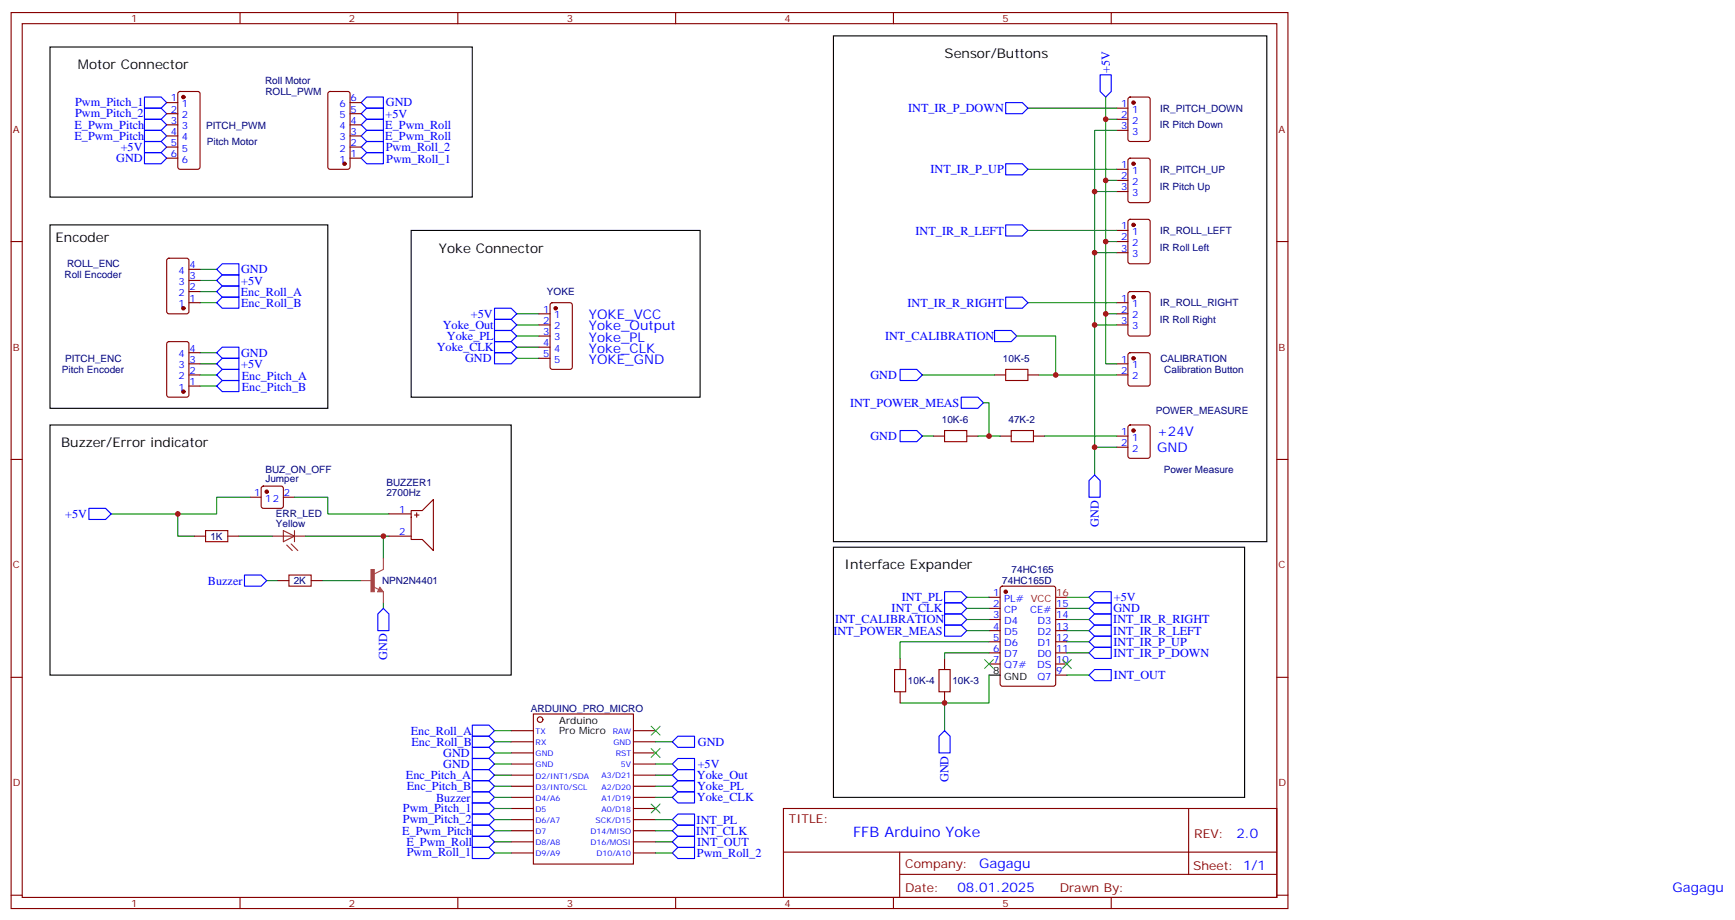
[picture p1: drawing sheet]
<svg xmlns="http://www.w3.org/2000/svg" width="551mm" height="292mm" viewBox="0 0 551 292" stroke-linecap="round" stroke-linejoin="round" font-family="sans-serif">
<g fill="none" stroke="#870000" stroke-width=".35">
<path d="M3.5 4h405.4v284.3h-405.4zM7.1 7.5h398.2v277.3h-398.2zM76.2 4v3.5M145.3 4v3.5M214.5 4v3.5M283.6 4v3.5M352.8 4v3.5M52.9 39.6h3.5M52.9 36.1h3.5M52.9 32.6h3.5M56.7 29.2l.4-.2h5.7l.6 .5 .1 23.5-.5 .7h-5.9l-.6-.4-.1-23.6zM104.3 29.2l.5-.2h5.6l.7 .5v23.5l-.4 .7h-5.9l-.7-.4v-23.6z"/>
<path d="M111.1 39.6h3.6M111.1 36.1h3.6M111.1 32.6h3.6M354.5 34.3h3.6M354.5 37.9h3.6M358.3 31l.5-.2h5.6l.7 .4v13l-.4 .7h-5.9l-.7-.5v-12.9zM52.9 50.2h3.5M52.9 46.7h3.5M52.9 43.1h3.5M111.1 50.2h3.6M111.1 46.7h3.6M111.1 43.1h3.6"/>
<path d="M354.5 41.4h3.6M354.5 53.7h3.6M354.5 57.3h3.6M358.3 50.4l.5-.2h5.6l.7 .4v13l-.4 .7h-5.9l-.7-.5v-12.9zM3.5 76.7h3.6M354.5 76.7h3.6M354.5 60.8h3.6M354.5 73.1h3.6M358.3 69.8l.5-.2h5.6l.7 .4v13l-.4 .7h-5.9l-.7-.4v-13zM405.3 76.7h3.6M53.2 82.2l.4-.2h5.7l.6 .4 .1 16.5-.5 .6-5.9 .1-.6-.5-.1-16.4zM60 96.1h3.5"/>
<path d="M60 92.5h3.5M60 89h3.5M60 85.5h3.5M171.1 99.6h3.5M174.9 96.3l.4-.2h5.7l.6 .4 .1 20-.5 .7h-5.9l-.6-.4-.1-20zM354.5 96.1h3.6M354.5 80.2h3.6M354.5 99.6h3.6M358.3 92.7l.5-.2h5.6l.7 .5v12.9l-.4 .7h-5.9l-.7-.4v-13zM53.2 108.6l.4-.2h5.7l.6 .4 .1 16.5-.5 .7h-5.9l-.6-.4-.1-16.5zM60 119h3.5M60 115.5h3.5"/>
<path d="M60 111.9h3.5M171.1 103.1h3.5M171.1 106.6h3.5M171.1 110.2h3.5M171.1 113.7h3.5M315.7 119h3.6M326.3 119h3.5M354.5 119h3.6M354.5 115.5h3.6M354.5 103.1h3.6M358.3 112.1l.5-.2h5.6l.7 .5v9.4l-.4 .7h-5.9l-.7-.4v-9.5zM60 122.5h3.5"/>
<path d="M296.3 138.4h3.6M306.9 138.4h3.5M317.5 138.4h3.5M328.1 138.4h3.5M354.5 138.4h3.6M358.3 135.1l.5-.2h5.6l.7 .4v9.4l-.4 .7-5.9 .1-.7-.5v-9.4zM3.5 145.8h3.6M79.4 157.8h3.5M83.1 154.5l.5-.2h5.7l.5 .2 .2 .5v5.6l-.3 .5-.4 .2h-5.7l-.5-.2-.2-.5v-5.6zM90 157.8h3.5M354.5 141.9h3.6M405.3 145.8h3.6"/>
<path d="M61.7 170.1h3.6M72.3 170.1h3.5M123.5 163.1h7M123.5 170.1h7M130.5 162h3.6l3.5-3.5v16.2l-3.5-3.5h-3.6zM131.6 163.4h1.4M132.3 162.7v1.4M88.2 184.3h3.5M98.8 184.3h3.5M314 189.5h3.5M314 193.1h3.5M314 196.6h3.5"/>
<path d="M317.7 186.2l.5-.2h16.2l.7 .5v30.6l-.4 .6-16.5 .1-.6-.5-.1-30.6zM335.1 193.1h3.6M335.1 196.6h3.6M3.5 214.9h3.6M285.8 209v3.5M285.8 219.5v3.6M299.9 209v3.5M299.9 219.5v3.6M314 200.1h3.5M314 203.7h3.5M314 207.2h3.5M314 210.7h3.5"/>
<path d="M335.1 200.1h3.6M335.1 203.7h3.6M335.1 207.2h3.6M335.1 210.7h3.6M335.1 214.2h3.6M405.3 214.9h3.6M162.3 231.9h7M162.3 235.4h7M162.3 238.9h7M169.3 226.6h31.8v47.6h-31.8zM201.1 231.9h7M201.1 235.4h7"/>
<path d="M201.1 238.9h7M162.3 242.5h7M162.3 246h7M162.3 249.5h7M162.3 253h7M162.3 256.6h7M201.1 242.5h7M201.1 246h7M201.1 249.5h7M201.1 253h7M201.1 256.6h7M248.7 256.6h156.6v28.2h-156.6z"/>
<path d="M377.3 256.6v20.9M162.3 260.1h7M162.3 263.6h7M162.3 267.2h7M162.3 270.7h7M201.1 260.1h7M201.1 263.6h7M201.1 267.2h7M201.1 270.7h7M248.7 270.4h156.5M285.6 277.5h119.6M285.6 270.4v14.1"/>
<path d="M3.5 284.1h3.6M76.2 284.8v3.5M145.3 284.8v3.5M214.5 284.8v3.5M283.6 284.8v3.5M352.8 284.8v3.5M405.3 284.1h3.6"/>
<circle cx="171.5" cy="228.4" r=".88"/>
</g>
<path d="M15.9 14.9h134v47.6h-134zM264.6 11.4h137.6v160.5h-137.6zM15.9 71.4h88.2v58.2h-88.2zM130.5 73.1h91.7v52.9h-91.7zM15.9 134.9h146.4v79.3h-146.4zM264.6 173.7h130.5v79.3h-130.5zM314 214.2h3.5" fill="none" stroke="#000" stroke-width=".35"/>
<g fill="none" stroke="#008700" stroke-width=".35">
<path d="M326.3 34.3h28.2M351 30.8v7.1h3.5M351 37.9v19.4h3.5M326.3 53.7h28.2M351 57.3v19.4h3.5M354.5 41.4h-7v19.4h7M326.3 73.1h28.2M347.5 60.8v19.4h7M351 76.7v22.9h3.5M63.5 96.1h5.3M63.5 92.5h5.3M63.5 89h5.3"/>
<path d="M63.5 85.5h5.3M164 99.6h7.1M326.3 96.1h28.2M347.5 80.2v22.9h7M351 99.6v15.9h3.5M63.5 111.9h5.3M63.5 115.5h5.3M63.5 119h5.3M164 110.2h7.1M164 106.6h7.1M164 103.1h7.1M164 113.7h7.1"/>
<path d="M292.8 119h22.9M322.8 106.6h12.3v12.4M329.8 119h24.7M347.5 103.1v47.6M63.5 122.5h5.3M292.8 138.4h3.5M310.4 138.4h7.1M312.2 127.8h1.8v10.6M331.6 138.4h22.9M79.4 157.8h-10.6v5.3h-12.4M93.5 157.8h10.6v5.3h19.4M347.5 141.9h7"/>
<path d="M35.3 163.1h21.1v7h5.3M75.8 170.1h10.6M97 170.1h24.7M123.5 170.1h-1.8v7.1M84.7 184.3h3.5M102.3 184.3h12.4M121.7 191.3v1.8M306.9 193.1h7.1M306.9 189.5h7.1M306.9 196.6h7.1M338.7 193.1h7M338.7 189.5h7"/>
<path d="M338.7 196.6h7M306.9 200.1h7.1M314 214.2v8.9h-28.2M314 207.2h-14.1v1.8M314 203.7h-28.2v5.3M338.7 214.2h7M338.7 207.2h7M338.7 203.7h7M338.7 200.1h7M157 235.4h5.3M157 238.9h5.3M157 231.9h5.3"/>
<path d="M208.1 235.4h5.3M299.9 223.1v8.8M157 242.5h5.3M157 246h5.3M157 249.5h5.3M157 253h5.3M157 256.6h5.3M208.1 242.5h5.3M208.1 246h5.3M208.1 249.5h5.3M208.1 253h5.3M157 260.1h5.3"/>
<path d="M157 263.6h5.3M157 267.2h5.3M157 270.7h5.3M208.1 260.1h5.3M208.1 263.6h5.3M208.1 267.2h5.3M208.1 270.7h5.3"/>
</g>
<g fill="none" stroke="#00f" stroke-width=".35">
<path d="M45.9 37.9h5.3l1.7 1.7-1.7 1.8h-5.3zM45.9 34.3h5.3l1.7 1.8-1.7 1.8h-5.3zM45.9 30.8h5.3l1.7 1.8-1.7 1.7h-5.3zM114.7 36.1l1.7-1.8h5.3v3.6h-5.3zM114.7 39.6l1.7-1.7h5.3v3.5h-5.3zM116.4 30.8h5.3v3.5h-5.3l-1.7-1.7zM319.3 32.6h5.3l1.7 1.7-1.7 1.8h-5.3zM349.2 23.7h3.6v5.3l-1.8 1.8-1.8-1.8zM45.9 48.4h5.3l1.7 1.8-1.7 1.8h-5.3zM45.9 44.9h5.3l1.7 1.8-1.7 1.7h-5.3zM45.9 41.4h5.3l1.7 1.7-1.7 1.8h-5.3zM114.7 46.7l1.7-1.8h5.3v3.5h-5.3z"/>
<path d="M114.7 50.2l1.7-1.8h5.3v3.6h-5.3zM116.4 41.4h5.3v3.5h-5.3l-1.7-1.8zM319.3 52h5.3l1.7 1.7-1.7 1.8h-5.3zM319.3 71.4h5.3l1.7 1.7-1.7 1.8h-5.3zM68.8 85.5l1.8-1.8h5.2v3.5h-5.2zM68.8 89l1.8-1.8h5.2v3.6h-5.2zM68.8 96.1l1.8-1.8h5.2v3.5h-5.2zM70.6 90.8h5.2v3.5h-5.2l-1.8-1.8zM157 97.8h5.3l1.7 1.8-1.7 1.8h-5.3zM319.3 94.3h5.3l1.7 1.8-1.7 1.7h-5.3zM68.8 119l1.8-1.8h5.2v3.6h-5.2zM68.8 115.5l1.8-1.8h5.2v3.5h-5.2z"/>
<path d="M68.8 111.9l1.8-1.7h5.2v3.5h-5.2zM157 108.4h5.3l1.7 1.8-1.7 1.7h-5.3zM157 104.9h5.3l1.7 1.7-1.7 1.8h-5.3zM157 101.4h5.3l1.7 1.7-1.7 1.8h-5.3zM157 111.9h5.3l1.7 1.8-1.7 1.8h-5.3zM285.8 117.2h5.2l1.8 1.8-1.8 1.8h-5.2zM315.7 104.9h5.3l1.8 1.7-1.8 1.8h-5.3zM68.8 122.5l1.8-1.7h5.2v3.5h-5.2zM285.8 136.6h5.2l1.8 1.8-1.8 1.8h-5.2zM305.2 126h5.2l1.8 1.8-1.8 1.8h-5.2zM347.5 150.7l1.7 1.8v5.3h-3.5v-5.3zM28.2 161.3h5.3l1.8 1.8-1.8 1.8h-5.3z"/>
<path d="M77.6 182.5h5.3l1.8 1.8-1.8 1.7h-5.3zM121.7 193.1l1.8 1.7v5.3h-3.6v-5.3zM299.9 191.3h5.3l1.7 1.8-1.7 1.7h-5.3zM299.9 187.8h5.3l1.7 1.7-1.7 1.8h-5.3zM299.9 194.8h5.3l1.7 1.8-1.7 1.8h-5.3zM299.9 198.4h5.3l1.7 1.7-1.7 1.8h-5.3zM345.7 196.6l1.8-1.8h5.3v3.6h-5.3zM345.7 193.1l1.8-1.8h5.3v3.5h-5.3zM345.7 189.5l1.8-1.7h5.3v3.5h-5.3zM345.7 214.2l1.8-1.7h5.3v3.5h-5.3zM345.7 207.2l1.8-1.8h5.3v3.6h-5.3zM345.7 203.7l1.8-1.8h5.3v3.5h-5.3z"/>
<path d="M345.7 200.1l1.8-1.7h5.3v3.5h-5.3zM149.9 237.2h5.3l1.8 1.7-1.8 1.8h-5.3zM149.9 230.1h5.3l1.8 1.8-1.8 1.7h-5.3zM149.9 233.6h5.3l1.8 1.8-1.8 1.8h-5.3zM213.4 235.4l1.8-1.8h5.3v3.6h-5.3zM299.9 231.9l1.7 1.7v5.3h-3.5v-5.3zM149.9 240.7h5.3l1.8 1.8-1.8 1.7h-5.3zM149.9 254.8h5.3l1.8 1.8-1.8 1.7h-5.3zM149.9 258.3h5.3l1.8 1.8-1.8 1.8h-5.3zM149.9 244.2h5.3l1.8 1.8-1.8 1.8h-5.3zM149.9 247.8h5.3l1.8 1.7-1.8 1.8h-5.3zM149.9 251.3h5.3l1.8 1.7-1.8 1.8h-5.3z"/>
<path d="M213.4 242.5l1.8-1.8h5.3v3.5h-5.3zM213.4 246l1.8-1.8h5.3v3.6h-5.3zM213.4 249.5l1.8-1.7h5.3v3.5h-5.3zM213.4 253l1.8-1.7h5.3v3.5h-5.3zM215.2 258.3h5.3v3.6h-5.3l-1.8-1.8zM149.9 268.9h5.3l1.8 1.8-1.8 1.8h-5.3zM149.9 265.4h5.3l1.8 1.8-1.8 1.7h-5.3zM149.9 261.9h5.3l1.8 1.7-1.8 1.8h-5.3zM213.4 263.6l1.8-1.7h5.3v3.5h-5.3zM215.2 268.9h5.3v3.6h-5.3l-1.8-1.8zM215.2 265.4h5.3v3.5h-5.3l-1.8-1.7z"/>
</g>
<g fill="#870000" stroke="#870000" stroke-width=".35">
<circle cx="319.3" cy="187.8" r=".53"/>
<circle cx="109.4" cy="52" r=".53"/>
<circle cx="58.2" cy="30.8" r=".53"/>
<circle cx="58.2" cy="124.3" r=".53"/>
<circle cx="58.2" cy="97.8" r=".53"/>
<circle cx="84.7" cy="156" r=".53"/>
<circle cx="359.8" cy="32.6" r=".53"/>
<circle cx="359.8" cy="52" r=".53"/>
<circle cx="359.8" cy="71.4" r=".53"/>
<circle cx="359.8" cy="94.3" r=".53"/>
<circle cx="359.8" cy="113.7" r=".53"/>
<circle cx="359.8" cy="136.6" r=".53"/>
<circle cx="176.4" cy="97.8" r=".53"/>
</g>
<path d="M335.1 189.5h3.6" fill="none" stroke="#f00" stroke-width=".35"/>
<path d="M312.6 209.3l2.8 2.8M315.4 209.3l-2.8 2.8M337.3 209.3l2.8 2.8M340.1 209.3l-2.8 2.8M206.7 237.5l2.8 2.8M206.7 230.5l2.8 2.8M209.5 237.5l-2.8 2.8M209.5 230.5l-2.8 2.8M206.7 255.2l2.8 2.8M209.5 255.2l-2.8 2.8" fill="none" stroke="#3c3" stroke-width=".35"/>
<path d="M319.3 117.2h7v3.6h-7zM299.9 136.6h7v3.6h-7zM321 136.6h7.1v3.6h-7.1zM65.3 168.4h7v3.5h-7zM91.7 182.5h7.1v3.5h-7.1zM284 212.5h3.5v7h-3.5zM298.1 212.5h3.5v7h-3.5z" fill="none" stroke="#a10000" stroke-width=".35"/>
<path d="M86.4 170.1h10.6M90 168.4l3.5 1.7-3.5 1.8zM91 173l1.8 1.7M92.4 172.6l2.1 2.1M93.5 168.4v3.5" fill="none" stroke="#8c2424" stroke-width=".35"/>
<path d="M121.7 177.2v3.5M114.7 184.3h3.4M118.6 186.2l1.7 .9M120.6 186.4l1.1 1.4h-1.8zM120.6 187.1l.2 .3h-.6l.4-.7 .7 .9h-1.1M121.7 180.7l-2.9 1.4M121.7 187.8v3.5" fill="none" stroke="#a64a4a" stroke-width=".35"/>
<path d="M117.8 180.7h1v7.1h-1z" fill="#a64a4a" stroke="#a64a4a" stroke-width=".32"/>
<g fill="#c00">
<circle cx="56.4" cy="163.1" r=".88"/>
<circle cx="121.7" cy="170.1" r=".88"/>
<circle cx="299.9" cy="223.1" r=".88"/>
<circle cx="351" cy="99.6" r=".88"/>
<circle cx="347.5" cy="103.1" r=".88"/>
<circle cx="347.5" cy="80.2" r=".88"/>
<circle cx="347.5" cy="60.8" r=".88"/>
<circle cx="351" cy="76.7" r=".88"/>
<circle cx="351" cy="57.3" r=".88"/>
<circle cx="351" cy="37.9" r=".88"/>
<circle cx="347.5" cy="141.9" r=".88"/>
<circle cx="335.1" cy="119" r=".88"/>
<circle cx="314" cy="138.4" r=".88"/>
</g>
<text font-size="4.6" fill="#00f" x="270.8" y="265.6">FFB Arduino Yoke</text>
<g font-size="4.2">
<text x="24.7" y="22">Motor Connector</text>
<text x="299.9" y="18.5">Sensor/Buttons</text>
<text x="17.6" y="76.7">Encoder</text>
<text x="139.3" y="80.2">Yoke Connector</text>
<text x="19.4" y="141.9">Buzzer/Error indicator</text>
<text x="268.1" y="180.7">Interface Expander</text>
</g>
<g font-size="4.2" fill="#00f">
<text x="187" y="101.4">YOKE_VCC</text>
<text x="187" y="104.9">Yoke_Output</text>
<text x="187" y="111.9">Yoke_CLK</text>
<text x="187" y="108.4">Yoke_PL</text>
<text x="187" y="115.5">YOKE_GND</text>
<text x="367.3" y="143.6">GND</text>
<text x="367.3" y="138.3">+24V</text>
<text x="392.5" y="265.8">2.0</text>
<text x="310.9" y="275.4">Gagagu</text>
<text x="304" y="283.2">08.01.2025</text>
<text x="530.9" y="283">Gagagu</text>
</g>
<g font-size="3.9" fill="#00f">
<text x="352.3" y="23" transform="rotate(-90 352.3 23)">+5V</text>
<text x="23.8" y="33.7">Pwm_Pitch_1</text>
<text x="122.5" y="33.8">GND</text>
<text x="288.3" y="35.6">INT_IR_P_DOWN</text>
<text x="23.6" y="40.9">E_Pwm_Pitch</text>
<text x="23.8" y="37.2">Pwm_Pitch_2</text>
<text x="122.3" y="40.9">E_Pwm_Roll</text>
<text x="122.4" y="37.4">+5V</text>
<text x="23.6" y="44.4">E_Pwm_Pitch</text>
<text x="38.3" y="47.9">+5V</text>
<text x="122.3" y="44.4">E_Pwm_Roll</text>
<text x="122.5" y="48">Pwm_Roll_2</text>
<text x="36.9" y="51.5">GND</text>
<text x="122.6" y="51.7">Pwm_Roll_1</text>
<text x="295.4" y="55">INT_IR_P_UP</text>
<text x="290.7" y="74.4">INT_IR_R_LEFT</text>
<text x="76.6" y="86.7">GND</text>
<text x="76.5" y="93.8">Enc_Roll_A</text>
<text x="76.6" y="90.3">+5V</text>
<text x="76.6" y="97.3">Enc_Roll_B</text>
<text x="149.5" y="100.9">+5V</text>
<text x="288.1" y="97.4">INT_IR_R_RIGHT</text>
<text x="140.6" y="104.4">Yoke_Out</text>
<text x="141.9" y="108">Yoke_PL</text>
<text x="281" y="108">INT_CALIBRATION</text>
<text x="76.6" y="113.2">GND</text>
<text x="138.7" y="111.5">Yoke_CLK</text>
<text x="76.6" y="116.8">+5V</text>
<text x="147.7" y="114.9">GND</text>
<text x="76.8" y="124">Enc_Pitch_B</text>
<text x="76.8" y="120.4">Enc_Pitch_A</text>
<text x="276.3" y="120.3">GND</text>
<text x="269.9" y="129.1">INT_POWER_MEAS</text>
<text x="276.3" y="139.7">GND</text>
<text x="20.7" y="164.4">+5V</text>
<text x="348.8" y="167.2" transform="rotate(-90 348.8 167.2)">GND</text>
<text x="66" y="185.6">Buzzer</text>
<text x="286.3" y="190.8">INT_PL</text>
<text x="353.6" y="190.8">+5V</text>
<text x="265.1" y="197.9">INT_CALIBRATION</text>
<text x="283.1" y="194.3">INT_CLK</text>
<text x="353.4" y="197.9">INT_IR_R_RIGHT</text>
<text x="353.5" y="194.3">GND</text>
<text x="264.6" y="201.4">INT_POWER_MEAS</text>
<text x="353.4" y="201.4">INT_IR_R_LEFT</text>
<text x="122.9" y="209.4" transform="rotate(-90 122.9 209.4)">GND</text>
<text x="353.5" y="208.4">INT_IR_P_DOWN</text>
<text x="353.5" y="204.9">INT_IR_P_UP</text>
<text x="353.6" y="215.5">INT_OUT</text>
<text x="130.4" y="233.2">Enc_Roll_A</text>
<text x="130.6" y="236.7">Enc_Roll_B</text>
<text x="221.5" y="236.8">GND</text>
<text x="140.7" y="240.2">GND</text>
<text x="140.7" y="243.7">GND</text>
<text x="221.5" y="243.7">+5V</text>
<text x="128.8" y="247.1">Enc_Pitch_A</text>
<text x="129.2" y="250.7">Enc_Pitch_B</text>
<text x="221.2" y="247.2">Yoke_Out</text>
<text x="221.3" y="250.7">Yoke_PL</text>
<text x="301.1" y="248.3" transform="rotate(-90 301.1 248.3)">GND</text>
<text x="127.9" y="257.7">Pwm_Pitch_1</text>
<text x="138.4" y="254.4">Buzzer</text>
<text x="221.2" y="254.3">Yoke_CLK</text>
<text x="127.9" y="261.2">Pwm_Pitch_2</text>
<text x="221.1" y="261.4">INT_PL</text>
<text x="127.7" y="264.9">E_Pwm_Pitch</text>
<text x="129" y="268.5">E_Pwm_Roll</text>
<text x="221.1" y="264.9">INT_CLK</text>
<text x="221.3" y="268.5">INT_OUT</text>
<text x="129.2" y="271.7">Pwm_Roll_1</text>
<text x="221.3" y="272.1">Pwm_Roll_2</text>
</g>
<g font-size="3.9" fill="#800">
<text x="250.5" y="261.2">TITLE:</text>
<text x="379.1" y="265.8">REV:</text>
<text x="287.4" y="275.4">Company:</text>
<text x="378.7" y="276">Sheet: 1/1</text>
<text x="287.4" y="283">Date:</text>
<text x="336.4" y="283.1">Drawn By:</text>
</g>
<g font-size="3.2" fill="#800">
<text x="41.6" y="7">1</text>
<text x="110.8" y="7">2</text>
<text x="179.9" y="7">3</text>
<text x="249.1" y="7">4</text>
<text x="318.2" y="7">5</text>
<text x="4.1" y="42.1">A</text>
<text x="405.9" y="42.1">A</text>
<text x="4.1" y="111.2">B</text>
<text x="405.9" y="111.2">B</text>
<text x="4.1" y="180.4">C</text>
<text x="405.9" y="180.4">C</text>
<text x="4.1" y="249.5">D</text>
<text x="405.9" y="249.5">D</text>
<text x="41.6" y="287.8">1</text>
<text x="110.8" y="287.8">2</text>
<text x="179.9" y="287.8">3</text>
<text x="249.1" y="287.8">4</text>
<text x="318.2" y="287.8">5</text>
</g>
<g font-size="3.2" fill="#000080">
<text x="84.1" y="26.6">Roll Motor</text>
<text x="84.2" y="30.2">ROLL_PWM</text>
<text x="368.3" y="35.5">IR_PITCH_DOWN</text>
<text x="65.4" y="40.9">PITCH_PWM</text>
<text x="368.2" y="40.7">IR Pitch Down</text>
<text x="65.7" y="46">Pitch Motor</text>
<text x="368.3" y="54.9">IR_PITCH_UP</text>
<text x="368.2" y="60.1">IR Pitch Up</text>
<text x="368.3" y="74.3">IR_ROLL_LEFT</text>
<text x="368.2" y="79.6">IR Roll Left</text>
<text x="20.5" y="88.4">Roll Encoder</text>
<text x="21.3" y="84.8">ROLL_ENC</text>
<text x="173.6" y="93.7">YOKE</text>
<text x="368.3" y="97.2">IR_ROLL_RIGHT</text>
<text x="368.2" y="102.5">IR Roll Right</text>
<text x="19.7" y="118.4">Pitch Encoder</text>
<text x="20.7" y="114.8">PITCH_ENC</text>
<text x="318.4" y="114.8">10K-5</text>
<text x="368.4" y="114.8">CALIBRATION</text>
<text x="369.6" y="118.5">Calibration Button</text>
<text x="366.9" y="131.3">POWER_MEASURE</text>
<text x="299" y="134.2">10K-6</text>
<text x="320.2" y="134.2">47K-2</text>
<text x="84.3" y="150">BUZ_ON_OFF</text>
<text x="84.3" y="153">Jumper</text>
<text x="122.7" y="154.4">BUZZER1</text>
<text x="369.4" y="150.2">Power Measure</text>
<text x="122.7" y="157.4">2700Hz</text>
<text x="87.6" y="167.3">Yellow</text>
<text x="87.6" y="164.2">ERR_LED</text>
<text x="66.8" y="171.3">1K</text>
<text x="93.2" y="185.4">2K</text>
<text x="121.3" y="185.4">NPN2N4401</text>
<text x="318.2" y="185.4">74HC165D</text>
<text x="321.1" y="181.9">74HC165</text>
<text x="288.2" y="217.1">10K-4</text>
<text x="302.3" y="217.1">10K-3</text>
<text x="168.6" y="226">ARDUINO_PRO_MICRO</text>
</g>
<g font-size="3.2" fill="#00f">
<text x="54.3" y="32.2">1</text>
<text x="54.3" y="35.7">2</text>
<text x="57.7" y="34">1</text>
<text x="107.8" y="34">6</text>
<text x="111.3" y="35.7">5</text>
<text x="111.3" y="32.2">6</text>
<text x="355.9" y="34">1</text>
<text x="359.4" y="35.7">1</text>
<text x="54.3" y="39.3">3</text>
<text x="57.7" y="37.5">2</text>
<text x="57.7" y="41">3</text>
<text x="107.8" y="41">4</text>
<text x="107.8" y="37.5">5</text>
<text x="111.3" y="39.3">4</text>
<text x="355.9" y="37.5">2</text>
<text x="355.9" y="41">3</text>
<text x="359.4" y="39.3">2</text>
<text x="54.3" y="42.8">4</text>
<text x="54.3" y="46.3">5</text>
<text x="57.7" y="44.6">4</text>
<text x="107.8" y="44.6">3</text>
<text x="111.3" y="46.3">2</text>
<text x="111.3" y="42.8">3</text>
<text x="359.4" y="42.8">3</text>
<text x="54.3" y="49.8">6</text>
<text x="57.7" y="48.1">5</text>
<text x="57.7" y="51.6">6</text>
<text x="107.8" y="51.6">1</text>
<text x="107.8" y="48.1">2</text>
<text x="111.3" y="49.8">1</text>
<text x="355.9" y="53.4">1</text>
<text x="355.9" y="56.9">2</text>
<text x="359.4" y="55.1">1</text>
<text x="359.4" y="58.7">2</text>
<text x="355.9" y="60.4">3</text>
<text x="359.4" y="62.2">3</text>
<text x="355.9" y="72.8">1</text>
<text x="355.9" y="76.3">2</text>
<text x="359.4" y="74.5">1</text>
<text x="355.9" y="79.8">3</text>
<text x="359.4" y="78.1">2</text>
<text x="359.4" y="81.6">3</text>
<text x="56.7" y="86.9">4</text>
<text x="60.1" y="88.7">3</text>
<text x="60.1" y="85.1">4</text>
<text x="56.7" y="93.9">2</text>
<text x="56.7" y="90.4">3</text>
<text x="60.1" y="95.7">1</text>
<text x="60.1" y="92.2">2</text>
<text x="355.9" y="95.7">1</text>
<text x="56.7" y="97.5">1</text>
<text x="172.4" y="99.2">1</text>
<text x="175.9" y="101">1</text>
<text x="355.9" y="99.2">2</text>
<text x="359.4" y="97.5">1</text>
<text x="359.4" y="101">2</text>
<text x="172.4" y="102.8">2</text>
<text x="172.4" y="106.3">3</text>
<text x="175.9" y="104.5">2</text>
<text x="355.9" y="102.8">3</text>
<text x="359.4" y="104.5">3</text>
<text x="56.7" y="113.3">4</text>
<text x="60.1" y="111.6">4</text>
<text x="172.4" y="109.8">4</text>
<text x="172.4" y="113.3">5</text>
<text x="175.9" y="108.1">3</text>
<text x="175.9" y="111.6">4</text>
<text x="56.7" y="116.9">3</text>
<text x="60.1" y="118.6">2</text>
<text x="60.1" y="115.1">3</text>
<text x="175.9" y="115.1">5</text>
<text x="355.9" y="115.1">1</text>
<text x="355.9" y="118.6">2</text>
<text x="359.4" y="116.9">1</text>
<text x="56.7" y="123.9">1</text>
<text x="56.7" y="120.4">2</text>
<text x="60.1" y="122.2">1</text>
<text x="359.4" y="120.4">2</text>
<text x="355.9" y="138">1</text>
<text x="355.9" y="141.6">2</text>
<text x="359.4" y="139.8">1</text>
<text x="359.4" y="143.3">2</text>
<text x="80.7" y="157.4">1</text>
<text x="84.2" y="159.2">12</text>
<text x="90.1" y="157.4">2</text>
<text x="126.7" y="162.7">1</text>
<text x="126.7" y="169.8">2</text>
<text x="315.3" y="189.2">1</text>
<text x="318.8" y="191">PL# VCC</text>
<text x="315.3" y="192.7">2</text>
<text x="315.3" y="196.3">3</text>
<text x="318.8" y="194.5">CP</text>
<text x="327" y="194.5">CE#</text>
<text x="335.3" y="196.3">14</text>
<text x="335.3" y="192.7">15</text>
<text x="315.3" y="199.8">4</text>
<text x="315.3" y="203.3">5</text>
<text x="318.8" y="198">D4</text>
<text x="318.8" y="201.5">D5</text>
<text x="329.4" y="201.5">D2</text>
<text x="329.4" y="198">D3</text>
<text x="335.3" y="203.3">12</text>
<text x="335.3" y="199.8">13</text>
<text x="315.3" y="206.8">6</text>
<text x="318.8" y="205.1">D6</text>
<text x="318.8" y="208.6">D7</text>
<text x="329.4" y="208.6">D0</text>
<text x="329.4" y="205.1">D1</text>
<text x="335.3" y="206.8">11</text>
<text x="315.3" y="210.4">7</text>
<text x="318.8" y="212.1">Q7#</text>
<text x="329.2" y="212.1">DS</text>
<text x="329.3" y="215.7">Q7</text>
<text x="335.3" y="213.9">9</text>
<text x="335.3" y="210.4">10</text>
</g>
<text font-size="3.2" fill="#f00" x="335.3" y="189.2">16</text>
<g font-size="3.2">
<text x="315.3" y="213.9">8</text>
<text x="318.8" y="215.7">GND</text>
<text x="177.5" y="229.8">Arduino</text>
<text x="177.5" y="232.9">Pro Micro</text>
</g>
<g font-size="2.5" fill="#00f">
<text x="170" y="232.9">TX</text>
<text x="194.5" y="232.9">RAW</text>
<text x="170" y="236.5">RX</text>
<text x="194.7" y="236.5">GND</text>
<text x="195.5" y="240">RST</text>
<text x="170" y="240">GND</text>
<text x="170" y="243.5">GND</text>
<text x="197.1" y="243.5">5V</text>
<text x="170" y="247.1">D2/INT1/SDA</text>
<text x="170" y="250.6">D3/INT0/SCL</text>
<text x="191" y="250.6">A2/D20</text>
<text x="191" y="247.1">A3/D21</text>
<text x="170" y="254.1">D4/A6</text>
<text x="170" y="257.6">D5</text>
<text x="191" y="257.6">A0/D18</text>
<text x="191" y="254.1">A1/D19</text>
<text x="170" y="261.2">D6/A7</text>
<text x="189.1" y="261.2">SCK/D15</text>
<text x="170" y="264.7">D7</text>
<text x="170" y="268.2">D8/A8</text>
<text x="187.5" y="268.2">D16/MOSI</text>
<text x="187.5" y="264.7">D14/MISO</text>
<text x="170" y="271.8">D9/A9</text>
<text x="189.4" y="271.7">D10/A10</text>
</g>
</svg>
